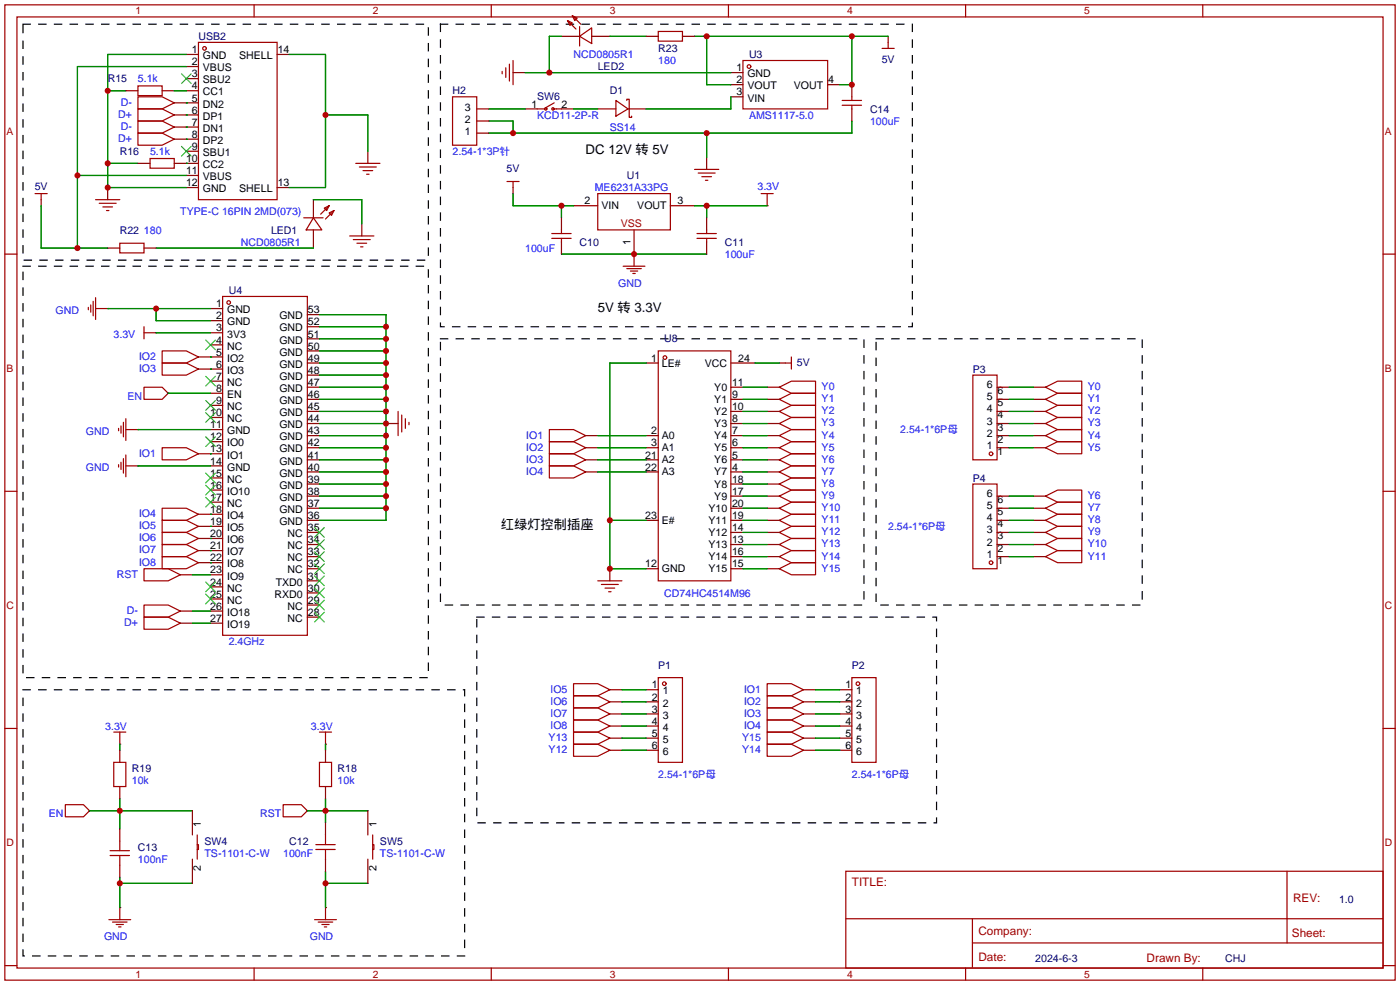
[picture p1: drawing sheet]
<svg xmlns="http://www.w3.org/2000/svg" width="294mm" height="207mm" viewBox="0 0 294 207" stroke-linecap="round" stroke-linejoin="round" font-family="sans-serif">
<g fill="none" stroke="#a10000" stroke-width=".25">
<path d="M1 1h291.9v204.7h-291.9zM3.6 3.6h286.7v199.6h-286.7zM29 18h5v2.1h-5zM41.7 8.9h16.5v33h-16.5zM53.3 1v2.6M103.1 1v2.6M105.4 15v.5M106.2 14.2v2.1M106.9 13.5v3.5M107.7 12.7v5.1M119.1 4.3l1 .5-.5 .5zM119.1 4.3l1.8 1.8"/>
<path d="M120.1 3.3l1.1 .5-.6 .5zM120.1 3.3l1.8 1.8M121.7 7.6l2.5-1.8v3.3zM121.7 5.6v4.1M138.2 6.6h5.1v2h-5.1zM152.9 1v2.6M156 12.7h17.7v10.2h-17.7zM185.2 10.2h2.5M186.4 8.9v1.3M202.7 1v2.6M252.5 1v2.6M29 22.9h5l2.6 1.2-2.6 1.3h-5z"/>
<path d="M29 27.9h5l2.6 1.3-2.6 1.3h-5zM29 20.3h5l2.6 1.3-2.6 1.3h-5zM29 25.4h5l2.6 1.3-2.6 1.2h-5zM31.5 33.3h5.1v2h-5.1zM74.7 34.3h5.1M75.4 35.1h3.6M76.2 35.8h2M77 36.6h.5M95 20.3h5.1v10.2h-5.1zM106.4 38.1h2.6M107.7 38.1v1.3M112.8 22.9h1.8"/>
<path d="M116.1 22.9h1.8M116.3 21.6l-1.7 1M129.3 21.1l2.5 1.8-2.5 1.5zM131.6 21.1v-.3h.5v3.8h.5v-.2M145.8 35.6h5.1M146.6 36.3h3.5M147.3 37.1h2.1M148.1 37.8h.5M176.8 22.1h4M176.8 21.1h4M178.8 20.3v.8M178.8 22.1v.8"/>
<path d="M1 53.3h2.6M7.4 40.6h2.5M8.6 40.6v1.3M20.1 41.9h5M20.8 42.7h3.6M21.6 43.4h2M22.4 44.2h.5M25.1 51.1h5.1v2h-5.1zM63.8 45.7h4M65.8 45.7l1.8 2.6h-3.3zM68.1 43.7l1-.5-.5 1zM69.1 44.7l1-.5-.5 1z"/>
<path d="M69.1 43.2l-1.8 1.8M70.1 44.2l-1.8 1.8M73.4 49.5h5.1M74.2 50.3h3.5M74.9 51.1h2.1M75.7 51.8h.5M115.8 50h4.1M115.8 49h4.1M117.9 48.3v.7M117.9 50v.8M125.5 40.6h15.2v7.7h-15.2zM130.8 55.9h4.6"/>
<path d="M131.6 56.4h3M132.3 56.9h1.6M132.8 57.4h.5M133.1 53.3v2.6M146.3 50h4.1M146.3 49h4.1M148.3 48.3v.7M148.3 50v.8M159.8 40.6h2.5M161 40.6v2.6M290.3 53.3h2.6M18.5 64.5v.5"/>
<path d="M19 64v1.5M19.6 63.2v3.1M20.1 64.8h2.5M20.1 62.5v4.6M30.2 69.9h2.6M30.2 68.6v2.5M34 73.7h5.1l2.6 1.2-2.6 1.3h-5.1zM34 76.2h5.1l2.6 1.3-2.6 1.2h-5.1zM46.7 62.2h17.8v71.2h-17.8zM138.2 73.7h15.2v48.2h-15.2zM164.8 76.2h1.3M166.1 74.9v2.6"/>
<path d="M204.2 78.7h5.1v17.8h-5.1zM24.9 89.9v.5M24.9 97.5v.5M25.4 89.4v1.5M25.4 97v1.6M25.9 88.6v3.1M25.9 96.3v3M26.4 90.2h2.6M26.4 87.9v4.6M26.4 95.5v4.6M26.4 97.8h2.6M30.2 81.3h3.8l1.3 1.3-1.3 1.2h-3.8z"/>
<path d="M34 94h5.1l2.6 1.3-2.6 1.2h-5.1zM83.6 86.4v5M84.3 87.1v3.6M85.1 87.9v2M85.9 88.6v.6M115.3 90.2h5.1l2.5 1.2-2.5 1.3h-5.1zM115.3 92.7h5.1l2.5 1.3-2.5 1.3h-5.1zM115.3 95.3h5.1l2.5 1.2-2.5 1.3h-5.1zM115.3 97.8h5.1l2.5 1.3-2.5 1.2h-5.1zM163.6 81.3l2.5-1.3h5.1v2.6h-5.1zM163.6 83.8l2.5-1.2h5.1v2.5h-5.1zM163.6 86.4l2.5-1.3h5.1v2.5h-5.1z"/>
<path d="M163.6 88.9l2.5-1.3h5.1v2.6h-5.1zM163.6 91.4l2.5-1.2h5.1v2.5h-5.1zM163.6 94l2.5-1.3h5.1v2.6h-5.1zM163.6 96.5l2.5-1.2h5.1v2.5h-5.1zM163.6 99.1l2.5-1.3h5.1v2.5h-5.1zM219.5 81.3l2.5-1.3h5.1v2.6h-5.1zM219.5 83.8l2.5-1.2h5.1v2.5h-5.1zM219.5 86.4l2.5-1.3h5.1v2.5h-5.1zM219.5 88.9l2.5-1.3h5.1v2.6h-5.1zM219.5 91.4l2.5-1.2h5.1v2.5h-5.1zM219.5 94l2.5-1.3h5.1v2.6h-5.1zM1 103.1h2.6"/>
<path d="M30.2 119.4h5.1l2.5 1.3-2.5 1.2h-5.1zM34 106.7h5.1l2.6 1.3-2.6 1.2h-5.1zM34 109.2h5.1l2.6 1.3-2.6 1.3h-5.1zM34 111.8h5.1l2.6 1.2-2.6 1.3h-5.1zM34 114.3h5.1l2.6 1.3-2.6 1.2h-5.1zM34 116.8h5.1l2.6 1.3-2.6 1.3h-5.1zM163.6 101.6l2.5-1.3h5.1v2.6h-5.1zM163.6 104.1l2.5-1.2h5.1v2.5h-5.1zM163.6 106.7l2.5-1.3h5.1v2.6h-5.1zM163.6 109.2l2.5-1.2h5.1v2.5h-5.1zM163.6 111.8l2.5-1.3h5.1v2.5h-5.1zM163.6 114.3l2.5-1.3h5.1v2.6h-5.1z"/>
<path d="M163.6 116.8l2.5-1.2h5.1v2.5h-5.1zM163.6 119.4l2.5-1.3h5.1v2.6h-5.1zM204.2 101.6h5.1v17.8h-5.1zM219.5 104.1l2.5-1.2h5.1v2.5h-5.1zM219.5 106.7l2.5-1.3h5.1v2.6h-5.1zM219.5 109.2l2.5-1.2h5.1v2.5h-5.1zM219.5 111.8l2.5-1.3h5.1v2.5h-5.1zM219.5 114.3l2.5-1.3h5.1v2.6h-5.1zM219.5 116.8l2.5-1.2h5.1v2.5h-5.1zM290.3 103.1h2.6M30.2 127h5.1l2.5 1.3-2.5 1.2h-5.1zM30.2 129.5h5.1l2.5 1.3-2.5 1.3h-5.1z"/>
<path d="M125.5 121.9h5.1M126.2 122.7h3.6M127 123.4h2M127.8 124.2h.5M1 152.9h2.6M23.9 153.7h2.5M25.1 153.7v2.5M67.1 153.7h2.5M68.3 153.7v2.5M120.4 143.5h5.1l2.5 1.3-2.5 1.3h-5.1zM120.4 146.1h5.1l2.5 1.2-2.5 1.3h-5.1zM120.4 148.6h5.1l2.5 1.3-2.5 1.2h-5.1z"/>
<path d="M120.4 151.1h5.1l2.5 1.3-2.5 1.3h-5.1zM120.4 156.2h5.1l2.5 1.3-2.5 1.3h-5.1zM120.4 153.7h5.1l2.5 1.2-2.5 1.3h-5.1zM138.2 142.2h5.1v17.8h-5.1zM161 143.5h5.1l2.6 1.3-2.6 1.3h-5.1zM161 146.1h5.1l2.6 1.2-2.6 1.3h-5.1zM161 148.6h5.1l2.6 1.3-2.6 1.2h-5.1zM161 151.1h5.1l2.6 1.3-2.6 1.3h-5.1zM161 156.2h5.1l2.6 1.3-2.6 1.3h-5.1zM161 153.7h5.1l2.6 1.2-2.6 1.3h-5.1zM178.8 142.2h5.1v17.8h-5.1zM290.3 152.9h2.6"/>
<path d="M13.7 168.9h3.8l1.3 1.3-1.3 1.3h-3.8zM23.1 179.6h4.1M23.1 178.6h4.1M23.9 160h2.5v5.1h-2.5zM25.1 176.5v2.1M25.1 179.6v2M41.4 177.3h.3v1h-.3M41.4 175.3v5M59.4 168.9h3.8l1.3 1.3-1.3 1.3h-3.8zM66.3 178.3h4.1M66.3 177.3h4.1M67.1 160h2.5v5.1h-2.5z"/>
<path d="M68.3 175.3v2M68.3 178.3v2M78.2 177.3h.3v1h-.3M78.2 175.3v5M22.9 193h4.5M23.6 193.5h3.1M24.4 194.1h1.5M24.9 194.6h.5M25.1 190.5v2.5M66 193h4.6M66.8 193.5h3M67.6 194.1h1.5"/>
<path d="M68.1 194.6h.5M68.3 190.5v2.5M177.5 182.9h112.8v20.3h-112.8zM177.6 192.8h112.6M204.1 197.9h86.1M204.1 192.8v10.2M270.2 182.9v15M1 202.7h2.6M53.3 203.2v2.5M103.1 203.2v2.5M152.9 203.2v2.5M202.7 203.2v2.5"/>
<path d="M252.5 203.2v2.5M290.3 202.7h2.6"/>
<circle cx="42.9" cy="10.2" r=".38"/>
<circle cx="157.2" cy="14" r=".38"/>
<circle cx="114.6" cy="22.9" r=".25"/>
<circle cx="116.1" cy="22.9" r=".25"/>
<circle cx="48" cy="63.5" r=".38"/>
<circle cx="139.6" cy="75.1" r=".38"/>
<circle cx="208" cy="95.3" r=".38"/>
<circle cx="208" cy="118.1" r=".38"/>
<circle cx="139.4" cy="143.5" r=".38"/>
<circle cx="180.1" cy="143.5" r=".38"/>
</g>
<g fill="none" stroke="#870000" stroke-width=".25">
<path d="M26.4 19.1h2.6M34 19.1h2.6M39.1 11.4h2.6M39.1 14h2.6M39.1 16.5h2.6M39.1 19.1h2.6M58.2 11.4h2.5M107.7 15.2h2.5M117.9 7.6h3.8M124.2 7.6h3.8M135.6 7.6h2.6M143.3 7.6h2.5"/>
<path d="M153.4 15.2h2.6M153.4 17.8h2.6M173.7 17.8h2.6M178.8 17.8v2.5M186.4 7.6v1.3M22.6 39.4v2.5M29 34.3h2.5M36.6 21.6h5.1M36.6 24.1h5.1M36.6 26.7h5.1M36.6 29.2h5.1M36.6 34.3h5.1"/>
<path d="M39.1 31.8h2.6M39.1 36.8h2.6M39.1 39.4h2.6M58.2 39.4h2.5M77.2 31.8v2.5M100.1 22.9h2.5M100.1 27.9h2.5M100.1 25.4h2.5M107.7 39.4v1.2M110.2 22.9h2.6M117.9 22.9h2.5M125.5 22.9h3.8"/>
<path d="M131.8 22.9h3.8M148.3 33v2.6M153.4 20.3h2.6M178.8 22.9v2.5M8.6 41.9v1.3M22.6 52.1h2.5M30.2 52.1h2.6M65.8 41.9v3.8M65.8 48.3v3.8M75.9 47v2.5M117.9 45.7v2.6M117.9 50.8v2.5"/>
<path d="M120.4 43.2h5.1M133.1 53.3h.1M133.1 48.3v5M140.7 43.2h5.1M148.3 45.7v2.6M148.3 50.8v2.5M161 43.2h.1M22.6 64.8h.1M32.8 69.9h.1M41.7 77.5h5M41.7 74.9h5M44.2 72.4h2.5"/>
<path d="M44.2 69.9h2.5M44.2 67.3h2.5M44.2 64.8h2.5M64.5 66h2.6M64.5 68.6h2.6M64.5 71.1h2.6M64.5 73.7h2.6M64.5 76.2h2.6M64.5 78.7h2.6M135.6 76.2h2.6M153.4 76.2h5.1M163.6 76.2h1.2"/>
<path d="M29 90.2h.1M29 97.8h.1M35.3 82.6h.1M41.7 95.3h5M44.2 97.8h2.5M44.2 92.7h2.5M44.2 90.2h2.5M44.2 87.6h2.5M44.2 85.1h2.5M44.2 82.6h2.5M44.2 80h2.5M64.5 81.3h2.6"/>
<path d="M64.5 83.8h2.6M64.5 86.4h2.6M64.5 88.9h2.6M64.5 91.4h2.6M64.5 94h2.6M64.5 96.5h2.6M64.5 99.1h2.6M81 88.9h2.6M122.9 91.4h2.6M122.9 94h2.6M122.9 96.5h2.6M122.9 99.1h2.6"/>
<path d="M135.6 91.4h2.6M135.6 94h2.6M135.6 96.5h2.6M135.6 99.1h2.6M153.4 81.3h2.6M153.4 83.8h2.6M153.4 86.4h2.6M153.4 88.9h2.6M153.4 91.4h2.6M153.4 94h2.6M153.4 96.5h2.6M153.4 99.1h2.6"/>
<path d="M161 81.3h2.6M161 83.8h2.6M161 86.4h2.6M161 88.9h2.6M161 91.4h2.6M161 94h2.6M161 96.5h2.6M161 99.1h2.6M209.3 81.3h2.5M209.3 83.8h2.5M209.3 86.4h2.5M209.3 88.9h2.5"/>
<path d="M209.3 91.4h2.5M209.3 94h2.5M216.9 81.3h2.6M216.9 83.8h2.6M216.9 86.4h2.6M216.9 88.9h2.6M216.9 91.4h2.6M216.9 94h2.6M41.7 118.1h5M41.7 115.6h5M41.7 113h5M41.7 110.5h5"/>
<path d="M41.7 108h5M44.2 105.4h2.5M44.2 102.9h2.5M44.2 100.3h2.5M64.5 101.6h2.6M64.5 104.1h2.6M64.5 106.7h2.6M64.5 109.2h2.6M64.5 111.8h2.6M64.5 114.3h2.6M64.5 116.8h2.6M64.5 119.4h2.6"/>
<path d="M128 119.4v2.5M135.6 109.2h2.6M135.6 119.4h2.6M153.4 101.6h2.6M153.4 104.1h2.6M153.4 106.7h2.6M153.4 109.2h2.6M153.4 111.8h2.6M153.4 114.3h2.6M153.4 116.8h2.6M153.4 119.4h2.6M161 101.6h2.6"/>
<path d="M161 104.1h2.6M161 106.7h2.6M161 109.2h2.6M161 111.8h2.6M161 114.3h2.6M161 116.8h2.6M161 119.4h2.6M209.3 104.1h2.5M209.3 106.7h2.5M209.3 109.2h2.5M209.3 111.8h2.5M209.3 114.3h2.5"/>
<path d="M209.3 116.8h2.5M216.9 104.1h2.6M216.9 106.7h2.6M216.9 109.2h2.6M216.9 111.8h2.6M216.9 114.3h2.6M216.9 116.8h2.6M37.8 130.8h2.6M37.8 128.3h2.6M37.8 120.7h2.6M44.2 130.8h2.5M44.2 128.3h2.5"/>
<path d="M44.2 125.7h2.5M44.2 123.2h2.5M44.2 120.7h2.5M64.5 121.9h2.6M64.5 124.5h2.6M64.5 127h2.6M64.5 129.5h2.6M25.1 156.2h.1M25.1 157.5v2.5M68.3 156.2h.1M68.3 157.5v2.5M128 144.8h2.6"/>
<path d="M128 147.3h2.6M128 149.9h2.6M128 152.4h2.6M128 154.9h2.6M128 157.5h2.6M135.6 144.8h2.6M135.6 147.3h2.6M135.6 149.9h2.6M135.6 152.4h2.6M135.6 154.9h2.6M135.6 157.5h2.6M168.7 144.8h2.5"/>
<path d="M168.7 147.3h2.5M168.7 149.9h2.5M168.7 152.4h2.5M168.7 154.9h2.5M168.7 157.5h2.5M176.3 144.8h2.5M176.3 147.3h2.5M176.3 149.9h2.5M176.3 152.4h2.5M176.3 154.9h2.5M176.3 157.5h2.5M18.8 170.2h.1"/>
<path d="M25.1 165.1v2.5M25.1 174v2.5M40.4 170.2v5.1M64.5 170.2h.1M68.3 165.1v2.5M68.3 172.7v2.6M77.2 170.2v5.1M25.1 190.5h.1M25.1 181.6v2.6M40.4 180.3v5.1M68.3 190.5h.1M68.3 180.3v2.6"/>
<path d="M77.2 180.3v5.1"/>
</g>
<path d="M4.8 5.1h85.1v49.5h-85.1zM92.5 5.1h99v63.5h-99zM4.8 55.9h85.1v86.3h-85.1zM92.5 71.1h88.9v55.9h-88.9zM183.9 71.1h55.9v55.9h-55.9zM100.1 129.5h96.5v43.2h-96.5zM4.8 144.8h92.7v55.9h-92.7z" fill="none" stroke="#000" stroke-width=".25" stroke-dasharray="1.5 1.8"/>
<g fill="none" stroke="#008700" stroke-width=".25">
<path d="M22.6 19.1h3.8M36.6 19.1h2.5M39.1 11.4h-16.5v28h16.5M39.1 14h-22.8v38.1M60.7 11.4h7.6v28h-7.6M110.2 15.2h43.2M117.9 7.6h-2.6v7.6M128 7.6h7.6M145.8 7.6h40.6M148.3 7.6v10.2h5.1M178.8 7.6v10.2h-2.5M16.3 36.8h22.8"/>
<path d="M22.6 34.3h6.4M39.1 24.1h.1M39.1 29.2h.1M39.1 21.6h.1M39.1 26.7h.1M39.1 34.3h.1M68.3 24.1h8.9v7.7M102.6 25.4h5.1v2.5M102.6 22.9h7.6M120.4 22.9h5.1M148.3 27.9v5.1M153.4 20.3v2.6h-17.8"/>
<path d="M178.8 25.4v2.5h-76.2M8.6 43.2v8.9h14M32.8 52.1h33M65.8 41.9h10.1v5.1M107.7 40.6v2.6h12.7M117.9 53.3h30.4M117.9 43.2v2.5M145.8 43.2h15.2M148.3 43.2v2.5M22.6 64.8h21.6M32.8 64.8v2.5h11.4M32.8 69.9h11.4"/>
<path d="M44.2 74.9h.1M44.2 77.5h.1M67.1 78.7h13.9M67.1 76.2h13.9M67.1 73.7h13.9M67.1 71.1h13.9M67.1 68.6h13.9M67.1 66h13.9v43.2h-13.9M135.6 76.2h-7.6v43.2h7.6M158.5 76.2h5.1M29 90.2h15.2M29 97.8h15.2"/>
<path d="M35.3 82.6h8.9M44.2 95.3h.1M67.1 99.1h13.9M67.1 96.5h13.9M67.1 94h13.9M67.1 91.4h13.9M67.1 88.9h13.9M67.1 86.4h13.9M67.1 83.8h13.9M67.1 81.3h13.9M125.5 99.1h10.1M125.5 96.5h10.1"/>
<path d="M125.5 94h10.1M125.5 91.4h10.1M156 99.1h5M156 96.5h5M156 94h5M156 91.4h5M156 88.9h5M156 86.4h5M156 83.8h5M156 81.3h5M211.8 94h5.1M211.8 91.4h5.1"/>
<path d="M211.8 88.9h5.1M211.8 86.4h5.1M211.8 83.8h5.1M211.8 81.3h5.1M44.2 108h.1M44.2 110.5h.1M44.2 113h.1M44.2 115.6h.1M44.2 118.1h.1M67.1 106.7h13.9M67.1 104.1h13.9M67.1 101.6h13.9"/>
<path d="M128 109.2h7.6M156 106.7h5M156 104.1h5M156 101.6h5M156 109.2h5M156 119.4h5M156 111.8h5M156 114.3h5M156 116.8h5M211.8 106.7h5.1M211.8 104.1h5.1M211.8 109.2h5.1"/>
<path d="M211.8 111.8h5.1M211.8 114.3h5.1M211.8 116.8h5.1M40.4 120.7h3.8M40.4 130.8h3.8M40.4 128.3h3.8M25.1 156.2v1.3M68.3 156.2v1.3M130.6 144.8h5M130.6 147.3h5M130.6 149.9h5M130.6 152.4h5"/>
<path d="M130.6 157.5h5M130.6 154.9h5M171.2 144.8h5.1M171.2 147.3h5.1M171.2 149.9h5.1M171.2 152.4h5.1M171.2 157.5h5.1M171.2 154.9h5.1M18.8 170.2h21.6M25.1 167.6v6.4M64.5 170.2h12.7M68.3 167.6v5.1"/>
<path d="M25.1 185.4h15.3M25.1 184.2v6.3M68.3 182.9v7.6M68.3 185.4h8.9"/>
</g>
<g fill="none" stroke="#3c3" stroke-width=".25">
<path d="M38.1 15.5l2 2M40.1 15.5l-2 2M38.1 30.7l2 2.1M40.1 30.7l-2 2.1M43.2 79l2 2M43.2 71.4l2 2M45.2 79l-2 2M45.2 71.4l-2 2M43.2 99.3l2 2M43.2 91.7l2 2M43.2 86.6l2 2M43.2 84.1l2 2"/>
<path d="M45.2 99.3l-2 2M45.2 91.7l-2 2M45.2 86.6l-2 2M45.2 84.1l-2 2M43.2 104.4l2 2M43.2 101.9l2 2M45.2 104.4l-2 2M45.2 101.9l-2 2M66 110.7l2.1 2.1M66 113.3l2.1 2M66 115.8l2.1 2.1M66 118.4l2.1 2"/>
<path d="M68.1 110.7l-2.1 2.1M68.1 113.3l-2.1 2M68.1 115.8l-2.1 2.1M68.1 118.4l-2.1 2M43.2 124.7l2 2M43.2 122.2l2 2M45.2 124.7l-2 2M45.2 122.2l-2 2M66 120.9l2.1 2M66 123.4l2.1 2.1M66 126l2.1 2M66 128.5l2.1 2.1"/>
<path d="M68.1 120.9l-2.1 2M68.1 123.4l-2.1 2.1M68.1 126l-2.1 2M68.1 128.5l-2.1 2.1"/>
</g>
<g fill="#c00">
<circle cx="133.1" cy="53.3" r=".63"/>
<circle cx="148.3" cy="43.2" r=".63"/>
<circle cx="117.9" cy="43.2" r=".63"/>
<circle cx="68.3" cy="170.2" r=".63"/>
<circle cx="68.3" cy="185.4" r=".63"/>
<circle cx="25.1" cy="170.2" r=".63"/>
<circle cx="25.1" cy="185.4" r=".63"/>
<circle cx="178.8" cy="7.6" r=".63"/>
<circle cx="178.8" cy="17.8" r=".63"/>
<circle cx="148.3" cy="7.6" r=".63"/>
<circle cx="32.8" cy="64.8" r=".63"/>
<circle cx="81" cy="106.7" r=".63"/>
<circle cx="81" cy="104.1" r=".63"/>
<circle cx="81" cy="101.6" r=".63"/>
<circle cx="81" cy="99.1" r=".63"/>
<circle cx="81" cy="96.5" r=".63"/>
<circle cx="81" cy="94" r=".63"/>
<circle cx="81" cy="91.4" r=".63"/>
<circle cx="81" cy="88.9" r=".63"/>
<circle cx="81" cy="86.4" r=".63"/>
<circle cx="81" cy="83.8" r=".63"/>
<circle cx="81" cy="81.3" r=".63"/>
<circle cx="81" cy="78.7" r=".63"/>
<circle cx="81" cy="76.2" r=".63"/>
<circle cx="81" cy="73.7" r=".63"/>
<circle cx="81" cy="71.1" r=".63"/>
<circle cx="81" cy="68.6" r=".63"/>
<circle cx="22.6" cy="19" r=".63"/>
<circle cx="22.6" cy="34.3" r=".63"/>
<circle cx="22.6" cy="39.4" r=".63"/>
<circle cx="68.3" cy="24.1" r=".63"/>
<circle cx="16.3" cy="52.1" r=".63"/>
<circle cx="16.3" cy="36.8" r=".63"/>
<circle cx="115.3" cy="15.2" r=".63"/>
<circle cx="148.3" cy="27.9" r=".63"/>
<circle cx="107.7" cy="27.9" r=".63"/>
<circle cx="128" cy="119.4" r=".63"/>
<circle cx="128" cy="109.2" r=".63"/>
</g>
<g font-size="2.8">
<text x="122.9" y="32.4">DC 12V 转 5V</text>
<text x="125.5" y="65.4">5V 转 3.3V</text>
<text x="105.2" y="111.1">红绿灯控制插座</text>
</g>
<g font-size="2.5" fill="#a00000">
<text x="178.8" y="186">TITLE:</text>
<text x="271.4" y="189.4">REV:</text>
<text x="205.4" y="196.2">Company:</text>
<text x="271.2" y="196.7">Sheet:</text>
<text x="205.4" y="201.8">Date:</text>
<text x="240.7" y="201.8">Drawn By:</text>
</g>
<g font-size="2.2" fill="#a00000">
<text x="28.4" y="3">1</text>
<text x="78.2" y="3">2</text>
<text x="128" y="3">3</text>
<text x="177.8" y="3">4</text>
<text x="227.6" y="3">5</text>
<text x="1.4" y="28.3">A</text>
<text x="290.7" y="28.3">A</text>
<text x="130.3" y="47.6">VSS</text>
<text x="1.4" y="78.1">B</text>
<text x="290.7" y="78.1">B</text>
<text x="1.4" y="127.9">C</text>
<text x="290.7" y="127.9">C</text>
<text x="1.4" y="177.7">D</text>
<text x="290.7" y="177.7">D</text>
<text x="28.4" y="205.2">1</text>
<text x="78.2" y="205.2">2</text>
<text x="128" y="205.2">3</text>
<text x="177.8" y="205.2">4</text>
<text x="227.6" y="205.2">5</text>
</g>
<g font-size="2.2">
<text x="40.3" y="11.2">1</text>
<text x="58.3" y="11.2">14</text>
<text x="40.3" y="13.7">2</text>
<text x="40.3" y="16.2">3</text>
<text x="42.6" y="12.4">GND</text>
<text x="42.6" y="15">VBUS</text>
<text x="42.6" y="17.5">SBU2</text>
<text x="50.2" y="12.4">SHELL</text>
<text x="154.6" y="15">1</text>
<text x="154.6" y="17.5">2</text>
<text x="156.9" y="16.2">GND</text>
<text x="173.9" y="17.5">4</text>
<text x="40.3" y="18.8">4</text>
<text x="40.3" y="21.3">5</text>
<text x="40.3" y="23.9">6</text>
<text x="42.6" y="20">CC1</text>
<text x="42.6" y="22.6">DN2</text>
<text x="97.6" y="23.3">3</text>
<text x="111.5" y="22.6">1</text>
<text x="117.9" y="22.6">2</text>
<text x="154.6" y="20">3</text>
<text x="156.9" y="18.8">VOUT</text>
<text x="156.9" y="21.3">VIN</text>
<text x="166.6" y="18.8">VOUT</text>
<text x="40.3" y="26.4">7</text>
<text x="40.3" y="28.9">8</text>
<text x="42.6" y="25.1">DP1</text>
<text x="42.6" y="27.7">DN1</text>
<text x="97.6" y="28.4">1</text>
<text x="97.6" y="25.9">2</text>
<text x="39.1" y="34">10</text>
<text x="40.3" y="31.5">9</text>
<text x="42.6" y="30.2">DP2</text>
<text x="42.6" y="32.7">SBU1</text>
<text x="42.6" y="35.3">CC2</text>
<text x="39.1" y="36.6">11</text>
<text x="39.1" y="39.1">12</text>
<text x="42.6" y="37.8">VBUS</text>
<text x="42.6" y="40.4">GND</text>
<text x="50.2" y="40.4">SHELL</text>
<text x="58.3" y="39.1">13</text>
<text x="122.7" y="42.9">2</text>
<text x="126.2" y="43.9">VIN</text>
<text x="133.8" y="43.9">VOUT</text>
<text x="142.2" y="42.9">3</text>
<text x="132.3" y="51.5" transform="rotate(-90 132.3 51.5)">1</text>
<text x="45.4" y="64.5">1</text>
<text x="47.7" y="65.8">GND</text>
<text x="64.6" y="65.8">53</text>
<text x="45.4" y="69.6">3</text>
<text x="45.4" y="67">2</text>
<text x="47.7" y="70.8">3V3</text>
<text x="47.7" y="68.3">GND</text>
<text x="58.6" y="67">GND</text>
<text x="58.6" y="69.6">GND</text>
<text x="64.6" y="68.3">52</text>
<text x="64.6" y="70.8">51</text>
<text x="45.4" y="77.2">6</text>
<text x="45.4" y="74.7">5</text>
<text x="45.4" y="72.1">4</text>
<text x="47.7" y="75.9">IO2</text>
<text x="47.7" y="73.4">NC</text>
<text x="58.6" y="72.1">GND</text>
<text x="58.6" y="74.7">GND</text>
<text x="58.6" y="77.2">GND</text>
<text x="64.6" y="73.4">50</text>
<text x="64.6" y="75.9">49</text>
<text x="136.7" y="75.9">1</text>
<text x="138.9" y="76.9">LE#</text>
<text x="148" y="76.9">VCC</text>
<text x="154.9" y="75.9">24</text>
<text x="45.4" y="82.3">8</text>
<text x="45.4" y="79.7">7</text>
<text x="47.7" y="83.5">EN</text>
<text x="47.7" y="81">NC</text>
<text x="47.7" y="78.5">IO3</text>
<text x="58.6" y="79.7">GND</text>
<text x="58.6" y="82.3">GND</text>
<text x="64.6" y="78.5">48</text>
<text x="64.6" y="81">47</text>
<text x="64.6" y="83.5">46</text>
<text x="149.9" y="82">Y0</text>
<text x="153.7" y="81">11</text>
<text x="153.7" y="83.5">9</text>
<text x="207.1" y="81.5">6</text>
<text x="209.4" y="82.8">6</text>
<text x="44.1" y="89.9">11</text>
<text x="44.1" y="87.4">10</text>
<text x="45.4" y="84.8">9</text>
<text x="47.7" y="88.6">NC</text>
<text x="47.7" y="86.1">NC</text>
<text x="58.6" y="84.8">GND</text>
<text x="58.6" y="87.4">GND</text>
<text x="58.6" y="89.9">GND</text>
<text x="64.6" y="86.1">45</text>
<text x="64.6" y="88.6">44</text>
<text x="149.9" y="84.6">Y1</text>
<text x="149.9" y="87.1">Y2</text>
<text x="149.9" y="89.6">Y3</text>
<text x="153.7" y="86.1">10</text>
<text x="153.7" y="88.6">8</text>
<text x="207.1" y="89.1">3</text>
<text x="207.1" y="86.6">4</text>
<text x="207.1" y="84">5</text>
<text x="209.4" y="87.8">4</text>
<text x="209.4" y="85.3">5</text>
<text x="44.1" y="95">13</text>
<text x="44.1" y="92.4">12</text>
<text x="47.7" y="93.7">IO0</text>
<text x="47.7" y="91.2">GND</text>
<text x="58.6" y="92.4">GND</text>
<text x="58.6" y="95">GND</text>
<text x="64.6" y="91.2">43</text>
<text x="64.6" y="93.7">42</text>
<text x="136.7" y="91.2">2</text>
<text x="136.7" y="93.7">3</text>
<text x="138.9" y="92.2">A0</text>
<text x="138.9" y="94.7">A1</text>
<text x="149.9" y="92.2">Y4</text>
<text x="149.9" y="94.7">Y5</text>
<text x="153.7" y="91.2">7</text>
<text x="153.7" y="93.7">6</text>
<text x="207.1" y="94.2">1</text>
<text x="207.1" y="91.7">2</text>
<text x="209.4" y="95.5">1</text>
<text x="209.4" y="92.9">2</text>
<text x="209.4" y="90.4">3</text>
<text x="44.1" y="100.1">15</text>
<text x="44.1" y="97.5">14</text>
<text x="47.7" y="101.3">NC</text>
<text x="47.7" y="98.8">GND</text>
<text x="47.7" y="96.2">IO1</text>
<text x="58.6" y="97.5">GND</text>
<text x="58.6" y="100.1">GND</text>
<text x="64.6" y="96.2">41</text>
<text x="64.6" y="98.8">40</text>
<text x="64.6" y="101.3">39</text>
<text x="135.4" y="96.2">21</text>
<text x="135.4" y="98.8">22</text>
<text x="138.9" y="97.3">A2</text>
<text x="138.9" y="99.8">A3</text>
<text x="149.9" y="97.3">Y6</text>
<text x="149.9" y="99.8">Y7</text>
<text x="153.7" y="96.2">5</text>
<text x="153.7" y="98.8">4</text>
<text x="153.7" y="101.3">18</text>
<text x="44.1" y="107.7">18</text>
<text x="44.1" y="105.1">17</text>
<text x="44.1" y="102.6">16</text>
<text x="47.7" y="106.4">NC</text>
<text x="47.7" y="103.9">IO10</text>
<text x="58.6" y="102.6">GND</text>
<text x="58.6" y="105.1">GND</text>
<text x="58.6" y="107.7">GND</text>
<text x="64.6" y="103.9">38</text>
<text x="64.6" y="106.4">37</text>
<text x="148.7" y="107.4">Y10</text>
<text x="149.9" y="102.3">Y8</text>
<text x="149.9" y="104.9">Y9</text>
<text x="153.7" y="103.9">17</text>
<text x="153.7" y="106.4">20</text>
<text x="207.1" y="106.9">5</text>
<text x="207.1" y="104.4">6</text>
<text x="209.4" y="105.6">6</text>
<text x="44.1" y="112.8">20</text>
<text x="44.1" y="110.2">19</text>
<text x="47.7" y="111.5">IO5</text>
<text x="47.7" y="108.9">IO4</text>
<text x="58.6" y="110.2">GND</text>
<text x="60.4" y="112.8">NC</text>
<text x="64.6" y="108.9">36</text>
<text x="64.6" y="111.5">35</text>
<text x="135.4" y="108.9">23</text>
<text x="138.9" y="110">E#</text>
<text x="148.7" y="110">Y11</text>
<text x="148.7" y="112.5">Y12</text>
<text x="153.7" y="108.9">19</text>
<text x="153.7" y="111.5">14</text>
<text x="207.1" y="112">3</text>
<text x="207.1" y="109.4">4</text>
<text x="209.4" y="113.2">3</text>
<text x="209.4" y="110.7">4</text>
<text x="209.4" y="108.2">5</text>
<text x="44.1" y="117.8">22</text>
<text x="44.1" y="115.3">21</text>
<text x="47.7" y="119.1">IO8</text>
<text x="47.7" y="116.6">IO7</text>
<text x="47.7" y="114">IO6</text>
<text x="60.4" y="115.3">NC</text>
<text x="60.4" y="117.8">NC</text>
<text x="64.6" y="114">34</text>
<text x="64.6" y="116.6">33</text>
<text x="64.6" y="119.1">32</text>
<text x="135.4" y="119.1">12</text>
<text x="148.7" y="115">Y13</text>
<text x="148.7" y="117.6">Y14</text>
<text x="153.7" y="114">13</text>
<text x="153.7" y="116.6">16</text>
<text x="153.7" y="119.1">15</text>
<text x="207.1" y="117.1">1</text>
<text x="207.1" y="114.5">2</text>
<text x="209.4" y="118.3">1</text>
<text x="209.4" y="115.8">2</text>
<text x="44.1" y="125.5">25</text>
<text x="44.1" y="122.9">24</text>
<text x="44.1" y="120.4">23</text>
<text x="47.7" y="124.2">NC</text>
<text x="47.7" y="121.6">IO9</text>
<text x="57.6" y="125.5">RXD0</text>
<text x="57.9" y="122.9">TXD0</text>
<text x="60.4" y="120.4">NC</text>
<text x="64.6" y="121.6">31</text>
<text x="64.6" y="124.2">30</text>
<text x="138.9" y="120.1">GND</text>
<text x="148.7" y="120.1">Y15</text>
<text x="44.1" y="130.5">27</text>
<text x="44.1" y="128">26</text>
<text x="47.7" y="131.8">IO19</text>
<text x="47.7" y="129.3">IO18</text>
<text x="47.7" y="126.7">NC</text>
<text x="60.4" y="128">NC</text>
<text x="60.4" y="130.5">NC</text>
<text x="64.6" y="126.7">29</text>
<text x="64.6" y="129.3">28</text>
<text x="136.8" y="144.5">1</text>
<text x="136.8" y="147">2</text>
<text x="136.8" y="149.6">3</text>
<text x="139.1" y="145.8">1</text>
<text x="139.1" y="148.3">2</text>
<text x="177.5" y="144.5">1</text>
<text x="177.5" y="147">2</text>
<text x="177.5" y="149.6">3</text>
<text x="179.8" y="145.8">1</text>
<text x="179.8" y="148.3">2</text>
<text x="136.8" y="152.1">4</text>
<text x="136.8" y="154.7">5</text>
<text x="139.1" y="150.9">3</text>
<text x="139.1" y="153.4">4</text>
<text x="139.1" y="155.9">5</text>
<text x="177.5" y="152.1">4</text>
<text x="177.5" y="154.7">5</text>
<text x="179.8" y="150.9">3</text>
<text x="179.8" y="153.4">4</text>
<text x="179.8" y="155.9">5</text>
<text x="136.8" y="157.2">6</text>
<text x="139.1" y="158.5">6</text>
<text x="177.5" y="157.2">6</text>
<text x="179.8" y="158.5">6</text>
<text x="42.2" y="173.7" transform="rotate(-90 42.2 173.7)">1</text>
<text x="79" y="173.7" transform="rotate(-90 79 173.7)">1</text>
<text x="42.2" y="182.8" transform="rotate(-90 42.2 182.8)">2</text>
<text x="79" y="182.8" transform="rotate(-90 79 182.8)">2</text>
</g>
<g font-size="2.2" fill="#000080">
<text x="41.7" y="8.4">USB2</text>
<text x="138.2" y="10.9">R23</text>
<text x="22.6" y="17.3">R15</text>
<text x="125.5" y="14.7">LED2</text>
<text x="157.2" y="12.2">U3</text>
<text x="185.1" y="13.3">5V</text>
<text x="95" y="19.8">H2</text>
<text x="112.8" y="21.1">SW6</text>
<text x="128" y="19.8">D1</text>
<text x="182.6" y="23.6">C14</text>
<text x="25.1" y="32.5">R16</text>
<text x="7.3" y="40">5V</text>
<text x="106.3" y="36.2">5V</text>
<text x="131.6" y="37.5">U1</text>
<text x="25.1" y="49">R22</text>
<text x="56.9" y="49">LED1</text>
<text x="121.7" y="51.6">C10</text>
<text x="152.1" y="51.6">C11</text>
<text x="48" y="61.7">U4</text>
<text x="139.4" y="71.9">U8</text>
<text x="167.3" y="76.8">5V</text>
<text x="204.2" y="78.2">P3</text>
<text x="204.2" y="101.1">P4</text>
<text x="138.2" y="140.5">P1</text>
<text x="178.8" y="140.5">P2</text>
<text x="27.7" y="162.1">R19</text>
<text x="70.9" y="162.1">R18</text>
<text x="29" y="178.6">C13</text>
<text x="42.9" y="177.3">SW4</text>
<text x="60.7" y="177.3">C12</text>
<text x="79.8" y="177.3">SW5</text>
<text x="281.1" y="189.5">1.0</text>
<text x="217.3" y="202">2024-6-3</text>
<text x="257.2" y="201.9">CHJ</text>
</g>
<g font-size="2.2" fill="#00f">
<text x="29" y="17.3">5.1k</text>
<text x="120.4" y="12.2">NCD0805R1</text>
<text x="138.2" y="13.5">180</text>
<text x="25.3" y="22.2">D-</text>
<text x="24.8" y="24.7">D+</text>
<text x="24.8" y="29.8">D+</text>
<text x="25.3" y="27.3">D-</text>
<text x="112.8" y="24.9">KCD11-2P-R</text>
<text x="128" y="27.4">SS14</text>
<text x="157.2" y="24.9">AMS1117-5.0</text>
<text x="182.6" y="26.2">100uF</text>
<text x="31.5" y="32.5">5.1k</text>
<text x="95" y="32.5">2.54-1*3P针</text>
<text x="124.9" y="40.1">ME6231A33PG</text>
<text x="159" y="39.8">3.3V</text>
<text x="37.8" y="45.2">TYPE-C 16PIN 2MD(073)</text>
<text x="30.2" y="49">180</text>
<text x="50.5" y="51.6">NCD0805R1</text>
<text x="110.2" y="52.8">100uF</text>
<text x="152.1" y="54.1">100uF</text>
<text x="11.7" y="65.9">GND</text>
<text x="129.8" y="60.3">GND</text>
<text x="23.8" y="71">3.3V</text>
<text x="29.2" y="75.5">IO2</text>
<text x="26.8" y="83.9">EN</text>
<text x="29.2" y="78.1">IO3</text>
<text x="172.5" y="81.9">Y0</text>
<text x="228.3" y="81.9">Y0</text>
<text x="172.5" y="84.4">Y1</text>
<text x="172.5" y="87">Y2</text>
<text x="172.5" y="89.5">Y3</text>
<text x="228.3" y="84.4">Y1</text>
<text x="228.3" y="87">Y2</text>
<text x="228.3" y="89.5">Y3</text>
<text x="18" y="91.3">GND</text>
<text x="29.2" y="95.9">IO1</text>
<text x="110.5" y="92">IO1</text>
<text x="110.5" y="94.6">IO2</text>
<text x="172.5" y="92">Y4</text>
<text x="172.5" y="94.6">Y5</text>
<text x="189" y="90.9">2.54-1*6P母</text>
<text x="228.3" y="92">Y4</text>
<text x="228.3" y="94.6">Y5</text>
<text x="18" y="98.9">GND</text>
<text x="110.5" y="97.1">IO3</text>
<text x="110.5" y="99.7">IO4</text>
<text x="172.5" y="97.1">Y6</text>
<text x="172.5" y="99.7">Y7</text>
<text x="172.5" y="102.2">Y8</text>
<text x="172.5" y="104.7">Y9</text>
<text x="172.5" y="107.3">Y10</text>
<text x="228.3" y="104.7">Y6</text>
<text x="228.3" y="107.3">Y7</text>
<text x="29.2" y="108.6">IO4</text>
<text x="29.2" y="111.1">IO5</text>
<text x="29.2" y="113.6">IO6</text>
<text x="172.5" y="109.8">Y11</text>
<text x="172.5" y="112.4">Y12</text>
<text x="186.4" y="111.3">2.54-1*6P母</text>
<text x="228.3" y="109.8">Y8</text>
<text x="228.3" y="112.4">Y9</text>
<text x="29.2" y="116.2">IO7</text>
<text x="29.2" y="118.7">IO8</text>
<text x="172.5" y="114.9">Y13</text>
<text x="172.5" y="117.4">Y14</text>
<text x="172.5" y="120">Y15</text>
<text x="228.3" y="114.9">Y10</text>
<text x="228.3" y="117.4">Y11</text>
<text x="24.5" y="121.3">RST</text>
<text x="139.4" y="125.2">CD74HC4514M96</text>
<text x="26.1" y="131.4">D+</text>
<text x="26.6" y="128.9">D-</text>
<text x="48" y="135.4">2.4GHz</text>
<text x="115.5" y="145.4">IO5</text>
<text x="115.5" y="147.9">IO6</text>
<text x="156.2" y="145.4">IO1</text>
<text x="156.2" y="147.9">IO2</text>
<text x="22.1" y="153.3">3.3V</text>
<text x="65.3" y="153.3">3.3V</text>
<text x="115.2" y="155.5">Y13</text>
<text x="115.5" y="150.5">IO7</text>
<text x="115.5" y="153">IO8</text>
<text x="155.8" y="155.5">Y15</text>
<text x="156.2" y="150.5">IO3</text>
<text x="156.2" y="153">IO4</text>
<text x="115.2" y="158.1">Y12</text>
<text x="155.8" y="158.1">Y14</text>
<text x="27.7" y="164.6">10k</text>
<text x="70.9" y="164.6">10k</text>
<text x="138.2" y="163.3">2.54-1*6P母</text>
<text x="178.8" y="163.3">2.54-1*6P母</text>
<text x="10.2" y="171.5">EN</text>
<text x="54.6" y="171.5">RST</text>
<text x="42.9" y="179.8">TS-1101-C-W</text>
<text x="59.4" y="179.8">100nF</text>
<text x="79.8" y="179.8">TS-1101-C-W</text>
<text x="29" y="181.1">100nF</text>
<text x="21.8" y="197.2">GND</text>
<text x="65" y="197.2">GND</text>
</g>
</svg>
